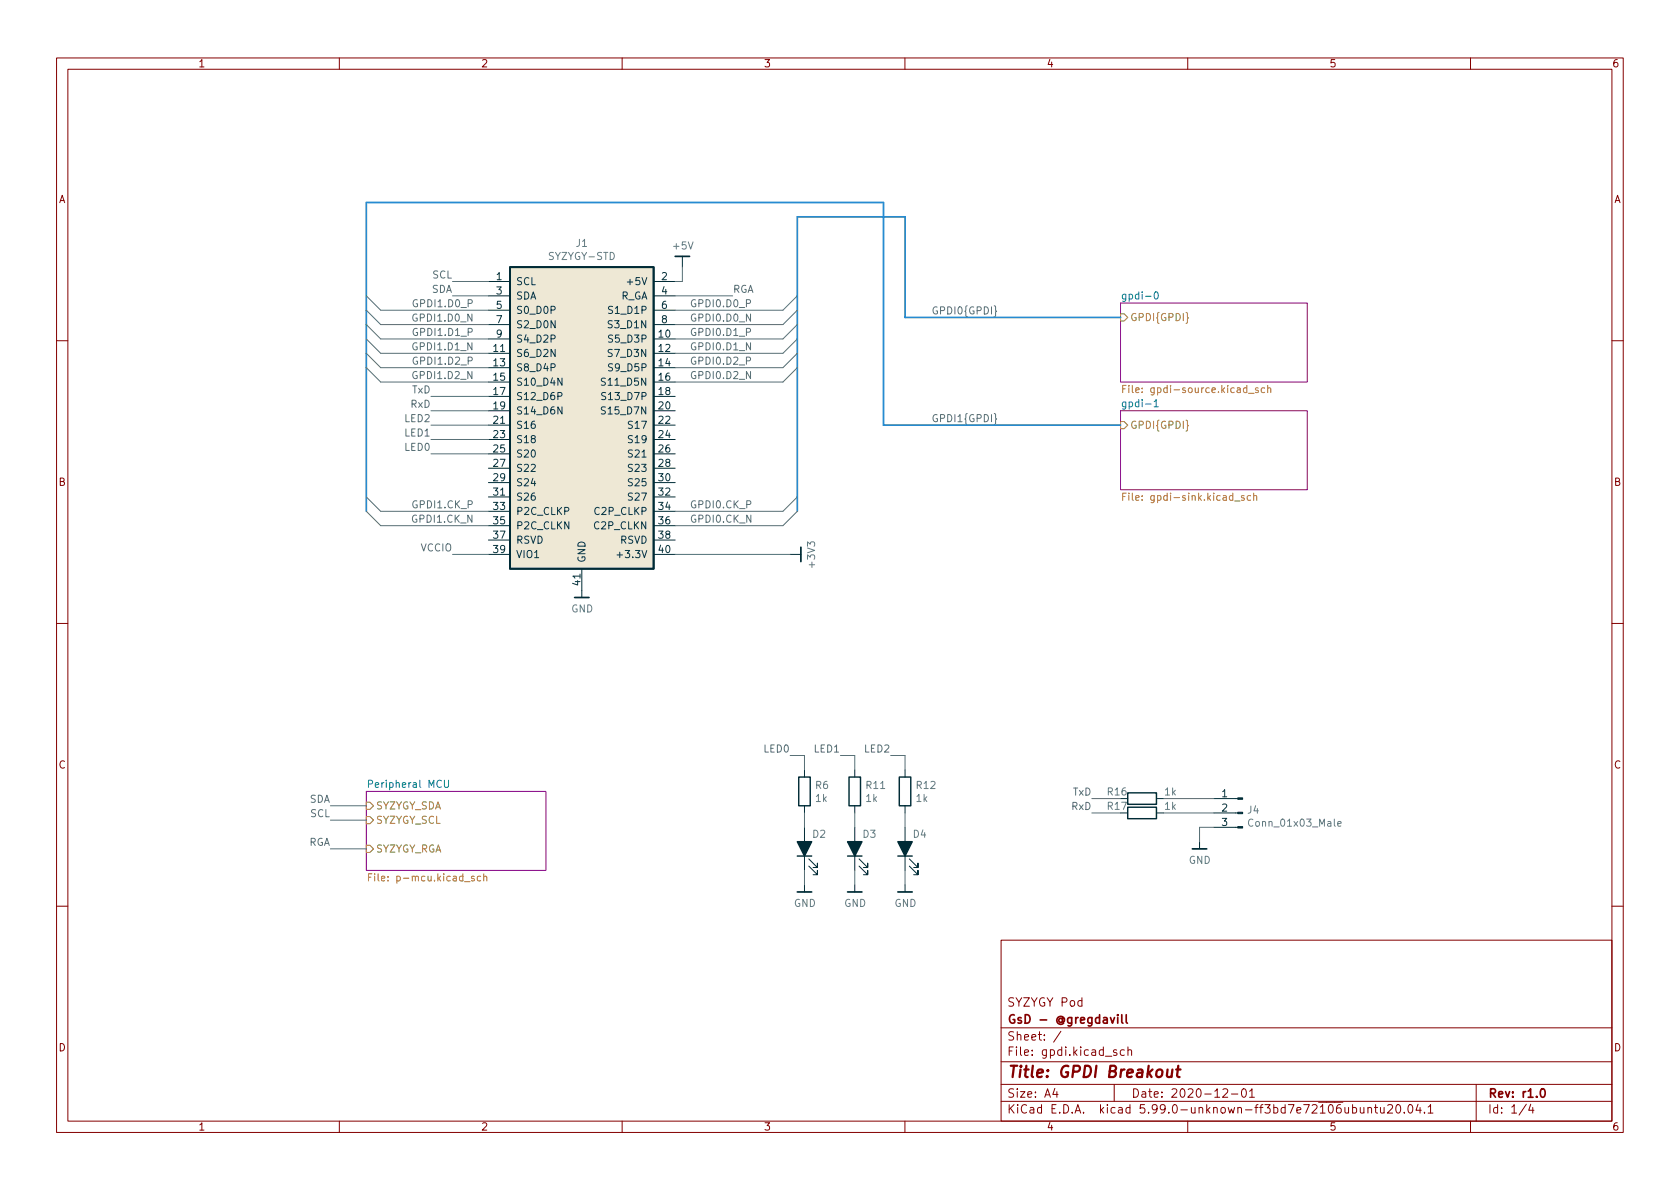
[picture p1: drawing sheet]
<svg xmlns="http://www.w3.org/2000/svg" width="297mm" height="210mm" viewBox="0 0 297 210" stroke-linecap="round" stroke-linejoin="round" font-family="sans-serif">
<g fill="none" stroke="#840000" stroke-width=".18">
<path d="M10 10.2h277v190.1h-277zM12 12.2h273v186.1h-273zM60 10.2v2M110 10.2v2M160 10.2v2M210 10.2v2M260 10.2v2M10 60.2h2M285 60.2h2M10 110.2h2M285 110.2h2M10 160.2h2"/>
<path d="M177 166.3h108v32h-108zM285 160.2h2M60 198.3v2M110 198.3v2M160 198.3v2M177 194.8h108M177 191.8h108M177 187.8h108M177 181.8h108M186.5 192.5l-.4 1h1M186.9 193v1M187.6 182.4l-1.3 1.9"/>
<path d="M197 191.8v3M197.4 185.7l-.3-.1-.2 .2v.3l.5 .1v.4h-.5M198.8 185.7l-.4-.1-.3 .3v.4l.1 .3h.6M199.4 185.8l.2-.2 .4 .1 .1 .9M199.4 185.1v1.5M210 198.3v2M216.2 192.7l.6-.2 .2 .2 .1 .3-1 1h1M217.7 193.5h1.2M219.7 192.6l.2-.1a.81 .81 0 0 1 .5 .7 .81 .81 0 0 1-.3 .8h-.1a.81 .81 0 0 1-.6-.6 .81 .81 0 0 1 .3-.8zM220.9 193l.5-.5v1.5M220.9 194h.9M241.9 196l.2-.2 .3 .1 .1 .9"/>
<path d="M241.9 195.8v1M243 195.8h.6M243.2 195.3v1.3l.4 .2M244.1 195.8v1h.4l.2-.1M244.7 195.8v1M245.4 195.5l.5-.2 .2 .2 .1 .3-.9 1h.9M247 195.4l.1-.1a.81 .81 0 0 1 .6 .7 .81 .81 0 0 1-.3 .8h-.1a.81 .81 0 0 1-.6-.6 .81 .81 0 0 1 .3-.8zM248.3 196.7v.1M249.1 195.4l.2-.1a.81 .81 0 0 1 .6 .7 .81 .81 0 0 1-.3 .8h-.2a.81 .81 0 0 1-.5-.6 .81 .81 0 0 1 .2-.8zM250.7 195.3l-.3 1h.9M251.1 195.8v1M251.9 196.7v.1"/>
<path d="M252.5 195.8l.4-.5v1.5M252.5 196.8h.9M260 198.3v2M261 191.8v6.5M269.9 195.3l-1.3 1.9M270.6 195.3l-.3 1h.9M271 195.8v1"/>
</g>
<path d="M196.3 179.9l.4 1 .4-1M197.6 179.4v.2M197.6 179.9v1M198.3 179.4v1.3l.3 .2M199.1 179.4v1.3l.2 .2M272.6 192.6l.1-.1a.81 .81 0 0 1 .6 .7 .81 .81 0 0 1-.3 .8h-.2a.82 .82 0 0 1-.5-.6 .82 .82 0 0 1 .3-.8z" fill="none" stroke="#840000" stroke-width=".3"/>
<path d="M206.4 189.1v1.3a.57 .57 0 0 0 .8-.1M207.3 189.1l-.2 1.4M208 189.1h.7M208.3 188.5l-.2 1.7 .1 .2 .4 .1" fill="none" stroke="#840000" stroke-width=".4"/>
<g fill="#fff" stroke="#fff" stroke-width=".18">
<path d="M198.1 53.6h33v14h-33z"/>
<path d="M198.1 72.6h33v14h-33z"/>
<path d="M64.8 139.9h31.7v14h-31.7z"/>
</g>
<path d="M198.1 53.6h33v14h-33zM198.1 72.6h33v14h-33zM64.8 139.9h31.7v14h-31.7z" fill="none" stroke="#840084" stroke-width=".18"/>
<path d="M204.2 51.7l.2-.1a.68 .68 0 0 1 .4 .6 .68 .68 0 0 1-.4 .7l-.2-.1-.1-.4zM204.1 71l.3-.3v1.2M204.1 71.9h.7M65.2 138.6h.6l.1-.2-.1-.3-.6-.1v1.2M78.6 138v1l.2 .2h.4l.1-.2v-1" fill="none" stroke="#008484" stroke-width=".18"/>
<g fill="none" stroke="#b58900" stroke-width=".18">
<path d="M198.5 68.8h.4M199.1 68.2h-.6v1.2M222.5 68.6h-.4l-.1 .2v.1l.5 .2v.3h-.5M223.6 68.6h-.4l-.2 .2 .1 .6h.5M224.1 68.7l.2-.1h.3l.1 .8M224.1 68.2v1.2M198.5 87.8h.4M199.1 87.2h-.6v1.3M220 87.7l-.3-.1-.2 .2v.2l.5 .1v.3h-.5M221.1 87.7l-.3-.1-.3 .3 .1 .5h.5M221.7 87.7l.1-.1 .3 .1 .1 .8M221.7 87.2v1.3"/>
<path d="M65.2 155.1h.4M65.8 154.5h-.6v1.3M85 155l-.4-.1-.2 .3 .1 .5h.5M85.5 155.1l.2-.2 .3 .1 .1 .8M85.5 154.5v1.3"/>
</g>
<path d="M198.1 55.5h.7l.6 .6-.6 .7h-.7zM198.1 74.5h.7l.6 .7-.6 .6h-.7zM64.8 144.4h.6l.6 .6-.6 .7h-.6zM64.8 141.9h.6l.6 .6-.6 .6h-.6zM64.8 149.5h.6l.6 .6-.6 .6h-.6z" fill="none" stroke="#859900" stroke-width=".18"/>
<path d="M141.2 137.4h2.1v5.1h-2.1zM150.1 137.4h2v5.1h-2zM159 137.4h2v5.1h-2zM141 151.4h2.5M149.9 151.4h2.5M158.7 151.4h2.6M199.4 140.2h5.1v2h-5.1zM199.4 142.7h5.1v2.1h-5.1z" fill="none" stroke="#002b36" stroke-width=".25"/>
<g fill="none" stroke="#002b36" stroke-width=".18">
<path d="M86.4 49.8h3.8M86.4 59.9h3.8M86.4 52.3h3.8M86.4 54.9h3.8M86.4 57.4h3.8M115.6 49.8h3.8M115.6 59.9h3.8M115.6 52.3h3.8M115.6 54.9h3.8M115.6 57.4h3.8M120.6 45.3v1.9M86.4 62.5h3.8"/>
<path d="M86.4 65h3.8M86.4 67.6h3.8M86.4 70.1h3.8M86.4 72.6h3.8M86.4 75.2h3.8M86.4 77.7h3.8M115.6 62.5h3.8M115.6 65h3.8M115.6 67.6h3.8M115.6 70.1h3.8M115.6 72.6h3.8M115.6 75.2h3.8"/>
<path d="M115.6 77.7h3.8M86.4 98h3.8M86.4 80.3h3.8M86.4 82.8h3.8M86.4 85.3h3.8M86.4 87.9h3.8M86.4 90.4h3.8M86.4 93h3.8M86.4 95.5h3.8M115.6 98h3.8M115.6 80.3h3.8M115.6 82.8h3.8"/>
<path d="M115.6 85.3h3.8M115.6 87.9h3.8M115.6 90.4h3.8M115.6 93h3.8M115.6 95.5h3.8M139.7 98h1.9M102.9 100.6v5.1M142.2 136.1v1.3M151.1 136.1v1.3M160 136.1v1.3M142.2 142.5v1.3M142.2 146.3v7.6"/>
<path d="M142.2 156.5v1.2M143 153.2l1.5 1.5v-.8v.8h-.7M143 151.9l1.5 1.5v-.8v.8h-.7M151.1 142.5v1.3M151.1 146.3v7.6M151.1 156.5v1.2M151.9 153.2l1.5 1.5v-.8v.8h-.7M151.9 151.9l1.5 1.5v-.8v.8h-.7M160 142.5v1.3M160 146.3v7.6M160 156.5v1.2M160.8 153.2l1.5 1.5v-.8v.8h-.8"/>
<path d="M160.8 151.9l1.5 1.5v-.8v.8h-.8M204.5 141.2h1.2M204.5 143.8h1.2M212.1 148.8v1.3M214.6 141.2h4.2M214.6 143.8h4.2M214.6 146.3h4.2"/>
</g>
<g fill="#002b36" stroke="#002b36" stroke-width=".25">
<path d="M141 148.8h2.5l-1.3 2.6z"/>
<path d="M149.9 148.8h2.5l-1.3 2.6z"/>
<path d="M158.7 148.8h2.6l-1.3 2.6z"/>
</g>
<path d="M119.4 45.3h2.5M141.6 96.8v2.5M101.6 105.7h2.5M141 157.7h2.5M149.9 157.7h2.5M158.7 157.7h2.6M210.8 150.1h2.6" fill="none" stroke="#002b36" stroke-width=".3"/>
<path d="M90.2 47.2h25.4v53.4h-25.4z" fill="#eee8d5" stroke="#eee8d5" stroke-width=".18"/>
<path d="M90.2 47.2h25.4v53.4h-25.4z" fill="none" stroke="#002b36" stroke-width=".33"/>
<path d="M98.6 70.1l.6-.1 .2-.2-.1-.3-.7-.1v1.3M99.4 66.9v1.2l-.8-1.2v1.2M99.4 71.9v1.3l-.8-1.3v1.3M107 66.9h-.4l-.2 .1v.3l.5 .3 .1 .3-.2 .2h-.5M107 72l-.4-.1-.2 .2v.3l.5 .3 .1 .3-.2 .2h-.5M107.1 69.5l-.5-.1-.2 .1v.4l.6 .2 .1 .3-.2 .3-.5-.1M109.1 98.1h1" fill="none" stroke="#073642" stroke-width=".18"/>
<g fill="#002b36" stroke="#002b36" stroke-width=".18">
<path d="M218.8 146.2h.9v.2h-.9z"/>
<path d="M218.8 143.6h.9v.3h-.9z"/>
<path d="M218.8 141.1h.9v.2h-.9z"/>
</g>
<path d="M236.5 145.7l.6-.1v-.3h-.4l-.2 .1 .1 .6h.5" fill="none" stroke="#657b83" stroke-width=".18"/>
<g fill="none" stroke="#586e75" stroke-width=".18">
<path d="M64.8 52.3l2.5 2.6h19.1M64.8 54.9l2.5 2.5h19.1M64.8 57.4l2.5 2.5h19.1M64.8 59.9l2.5 2.6h19.1M73.8 58.1a.59 .59 0 0 0-.8 .6 .59 .59 0 0 0 .8 .6v-.5h-.2M73.8 53a.59 .59 0 0 0-.8 .6 .59 .59 0 0 0 .8 .6v-.5h-.2M80 52.3h6.4M80 49.8h6.4M119.4 52.3h10.1M120.6 47.2v2.6h-1.2M132 58.7h.6l.1-.2-.1-.3-.6-.1v1.2M132 53.7l.6-.1 .1-.2-.1-.3-.6-.1v1.3"/>
<path d="M141 52.3l-2.6 2.6h-19M141 54.9l-2.6 2.5h-19M141 57.4l-2.6 2.5h-19M141 59.9l-2.6 2.6h-19M165.7 54.3a.59 .59 0 0 0-.7 .6 .59 .59 0 0 0 .7 .6v-.5h-.2M64.8 65l2.5 2.6h19.1M64.8 62.5l2.5 2.5h19.1M73.8 63.2a.59 .59 0 0 0-.8 .6 .59 .59 0 0 0 .8 .6v-.5h-.2M76.2 72.6h10.2M76.2 70.1h10.2M76.2 77.7h10.2M76.2 75.2h10.2"/>
<path d="M132 63.8h.6l.1-.2-.1-.3-.6-.2v1.3M141 65l-2.6 2.6h-19M141 62.5l-2.6 2.5h-19M165.7 73.4a.59 .59 0 0 0-.7 .5 .59 .59 0 0 0 .7 .6v-.5h-.2M64.8 87.9l2.5 2.5h19.1M64.8 90.4l2.5 2.6h19.1M76.2 80.3h10.2M80 98h6.4M119.4 98h20.3M141 87.9l-2.6 2.5h-19M141 90.4l-2.6 2.6h-19M139.7 133.6h2.5v2.5"/>
<path d="M148.6 133.6h2.5v2.5M157.5 133.6h2.5v2.5M58.4 142.5h6.4M58.4 145h6.4M58.4 150.1h6.4M142.2 143.8v2.5M142.2 153.9v2.6M151.1 143.8v2.5M151.1 153.9v2.6M160 143.8v2.5M160 153.9v2.6M193 141.2h5.1"/>
<path d="M193 143.8h5.1M205.7 141.2h8.9M205.7 143.8h8.9M214.6 146.3h-2.5v2.5"/>
</g>
<path d="M198.1 56.1h-38.1v-17.8h-19v52.1M198.1 75.2h-41.9v-39.4h-91.4v54.6" fill="none" stroke="#268bd2" stroke-width=".3"/>
<text font-size="2.8" fill="#840000" x="178" y="190.6">Title: GPDI Breakout</text>
<g font-size="2.1" fill="#840000">
<text x="178" y="178">SYZYGY Pod</text>
<text x="178" y="184">Sheet: /</text>
<text x="178" y="181">GsD - @gregdavill</text>
<text x="178" y="186.7">File: gpdi.kicad_sch</text>
<text x="178" y="196.9">KiCad E.D.A. kicad 5.99.0-unknown-ff3bd7e72~106~ubuntu20.04.1</text>
<text x="178" y="194.1">Size: A4</text>
<text x="200" y="194.1">Date: 2020-12-01</text>
<text x="263" y="194.1">Rev: r1.0</text>
<text x="263" y="196.9">Id: 1/4</text>
</g>
<g font-size="1.8" fill="#840000">
<text x="35" y="11.9">1</text>
<text x="85" y="11.9">2</text>
<text x="135" y="11.9">3</text>
<text x="185" y="11.9">4</text>
<text x="235" y="11.9">5</text>
<text x="285" y="11.9">6</text>
<text x="10.3" y="35.9">A</text>
<text x="285.3" y="35.9">A</text>
<text x="10.3" y="85.9">B</text>
<text x="285.3" y="85.9">B</text>
<text x="10.3" y="135.9">C</text>
<text x="285.3" y="135.9">C</text>
<text x="10.3" y="185.9">D</text>
<text x="285.3" y="185.9">D</text>
<text x="35" y="199.9">1</text>
<text x="85" y="199.9">2</text>
<text x="135" y="199.9">3</text>
<text x="185" y="199.9">4</text>
<text x="235" y="199.9">5</text>
<text x="285" y="199.9">6</text>
</g>
<g font-size="1.8" fill="#657b83">
<text x="97.2" y="46">SYZYGY-STD</text>
<text x="101.9" y="43.6">J1</text>
<text x="119.1" y="44.1">+5V</text>
<text x="144.1" y="100.2" transform="rotate(-90 144.1 100.2)">+3V3</text>
<text x="101" y="108.3">GND</text>
<text x="144.2" y="139.5">R6</text>
<text x="144.2" y="141.8">1k</text>
<text x="153.1" y="141.8">1k</text>
<text x="153.2" y="139.5">R11</text>
<text x="162" y="141.8">1k</text>
<text x="162.1" y="139.5">R12</text>
<text x="195.9" y="140.7">R16</text>
<text x="195.9" y="143.2">R17</text>
<text x="206" y="140.7">1k</text>
<text x="206" y="143.2">1k</text>
<text x="220.6" y="143.9">J4</text>
<text x="143.7" y="148.1">D2</text>
<text x="152.6" y="148.1">D3</text>
<text x="161.5" y="148.1">D4</text>
<text x="221.3" y="146.2">Conn_01x03_Male</text>
<text x="210.2" y="152.7">GND</text>
<text x="140.4" y="160.4">GND</text>
<text x="149.2" y="160.4">GND</text>
<text x="158.1" y="160.4">GND</text>
</g>
<g font-size="1.8" fill="#586e75">
<text x="76.3" y="51.8">SDA</text>
<text x="76.5" y="49.2">SCL</text>
<text x="129.5" y="51.8">RGA</text>
<text x="73.5" y="56.9">GPDI1.D0_N</text>
<text x="73.6" y="59.4">GPDI1.D1_P</text>
<text x="73.6" y="54.3">GPDI1.D0_P</text>
<text x="121.9" y="59.4">GPDI0.D1_P</text>
<text x="121.9" y="54.3">GPDI0.D0_P</text>
<text x="121.9" y="56.9">GPDI0.D0_N</text>
<text x="165.5" y="55.6">GPDI0{GPDI}</text>
<text x="73.5" y="61.9">GPDI1.D1_N</text>
<text x="73.6" y="64.5">GPDI1.D2_P</text>
<text x="121.9" y="64.5">GPDI0.D2_P</text>
<text x="121.9" y="61.9">GPDI0.D1_N</text>
<text x="72.9" y="69.6">TxD</text>
<text x="73.5" y="67">GPDI1.D2_N</text>
<text x="121.9" y="67">GPDI0.D2_N</text>
<text x="71.7" y="77.2">LED1</text>
<text x="71.7" y="74.6">LED2</text>
<text x="72.7" y="72.1">RxD</text>
<text x="165.5" y="74.6">GPDI1{GPDI}</text>
<text x="71.7" y="79.7">LED0</text>
<text x="73.3" y="89.9">GPDI1.CK_P</text>
<text x="121.9" y="89.9">GPDI0.CK_P</text>
<text x="73.2" y="92.4">GPDI1.CK_N</text>
<text x="121.9" y="92.4">GPDI0.CK_N</text>
<text x="74.4" y="97.5">VCCIO</text>
<text x="135.2" y="133.1">LED0</text>
<text x="144.1" y="133.1">LED1</text>
<text x="153" y="133.1">LED2</text>
<text x="54.7" y="141.9">SDA</text>
<text x="189.5" y="143.2">RxD</text>
<text x="189.7" y="140.7">TxD</text>
<text x="54.5" y="149.6">RGA</text>
<text x="54.9" y="144.5">SCL</text>
</g>
<g font-size="1.8" fill="#073642">
<text x="87.8" y="49.5">1</text>
<text x="87.8" y="52.1">3</text>
<text x="91.2" y="50.4">SCL</text>
<text x="91.2" y="53">SDA</text>
<text x="109.6" y="53">R_GA</text>
<text x="111.4" y="50.4">+5V</text>
<text x="117" y="49.5">2</text>
<text x="117" y="52.1">4</text>
<text x="87.8" y="54.6">5</text>
<text x="87.8" y="57.1">7</text>
<text x="87.8" y="59.7">9</text>
<text x="91.2" y="55.5">S0_D0P</text>
<text x="91.2" y="58">S2_D0N</text>
<text x="107.9" y="58">S3_D1N</text>
<text x="108" y="55.5">S1_D1P</text>
<text x="116.5" y="59.7">10</text>
<text x="117" y="54.6">6</text>
<text x="117" y="57.1">8</text>
<text x="87.3" y="62.2">11</text>
<text x="87.3" y="64.8">13</text>
<text x="91.2" y="63.1">S6_D2N</text>
<text x="91.2" y="65.7">S8_D4P</text>
<text x="91.2" y="60.6">S4_D2P</text>
<text x="107.9" y="63.1">S7_D3N</text>
<text x="108" y="60.6">S5_D3P</text>
<text x="108" y="65.7">S9_D5P</text>
<text x="116.5" y="62.2">12</text>
<text x="116.5" y="64.8">14</text>
<text x="87.3" y="67.3">15</text>
<text x="87.3" y="69.8">17</text>
<text x="91.2" y="68.2">S10_D4N</text>
<text x="91.2" y="70.7">S12_D6P</text>
<text x="106.9" y="68.2">S11_D5N</text>
<text x="107" y="70.7">S13_D7P</text>
<text x="116.5" y="67.3">16</text>
<text x="116.5" y="69.8">18</text>
<text x="87.3" y="72.4">19</text>
<text x="87.3" y="74.9">21</text>
<text x="87.3" y="77.5">23</text>
<text x="91.2" y="73.3">S14_D6N</text>
<text x="91.2" y="75.8">S16</text>
<text x="106.9" y="73.3">S15_D7N</text>
<text x="111.4" y="75.8">S17</text>
<text x="116.5" y="72.4">20</text>
<text x="116.5" y="74.9">22</text>
<text x="116.5" y="77.5">24</text>
<text x="87.3" y="80">25</text>
<text x="87.3" y="82.5">27</text>
<text x="91.2" y="78.4">S18</text>
<text x="91.2" y="80.9">S20</text>
<text x="91.2" y="83.4">S22</text>
<text x="111.4" y="78.4">S19</text>
<text x="111.4" y="80.9">S21</text>
<text x="111.4" y="83.4">S23</text>
<text x="116.5" y="80">26</text>
<text x="116.5" y="82.5">28</text>
<text x="87.3" y="85.1">29</text>
<text x="87.3" y="87.6">31</text>
<text x="91.2" y="86">S24</text>
<text x="91.2" y="88.5">S26</text>
<text x="111.4" y="86">S25</text>
<text x="111.4" y="88.5">S27</text>
<text x="116.5" y="85.1">30</text>
<text x="116.5" y="87.6">32</text>
<text x="87.3" y="90.2">33</text>
<text x="87.3" y="92.7">35</text>
<text x="87.3" y="95.2">37</text>
<text x="91.2" y="91.1">P2C_CLKP</text>
<text x="91.2" y="93.6">P2C_CLKN</text>
<text x="105.2" y="93.6">C2P_CLKN</text>
<text x="105.3" y="91.1">C2P_CLKP</text>
<text x="116.5" y="90.2">34</text>
<text x="116.5" y="92.7">36</text>
<text x="116.5" y="95.2">38</text>
<text x="87.3" y="97.8">39</text>
<text x="91.2" y="96.1">RSVD</text>
<text x="91.2" y="98.7">VIO1</text>
<text x="103.5" y="99.6" transform="rotate(-90 103.5 99.6)">GND</text>
<text x="109.6" y="96.1">RSVD</text>
<text x="109.9" y="98.7">+3.3V</text>
<text x="116.5" y="97.8">40</text>
<text x="102.6" y="103.5" transform="rotate(-90 102.6 103.5)">41</text>
<text x="216" y="141">1</text>
<text x="216" y="143.5">2</text>
<text x="216" y="146">3</text>
</g>
<g font-size="1.8" fill="#008484">
<text x="199" y="52.9">gpdi-0</text>
<text x="199" y="72">gpdi-1</text>
<text x="65.6" y="139.3">Peripheral MCU</text>
</g>
<g font-size="1.8" fill="#859900">
<text x="199.8" y="56.8">GPDI{GPDI}</text>
<text x="199.8" y="75.8">GPDI{GPDI}</text>
<text x="66.4" y="143.1">SYZYGY_SDA</text>
<text x="66.4" y="145.7">SYZYGY_SCL</text>
<text x="66.4" y="150.7">SYZYGY_RGA</text>
</g>
<g font-size="1.8" fill="#b58900">
<text x="199.9" y="69.5">File: gpdi-source.kicad_sch</text>
<text x="199.8" y="88.5">File: gpdi-sink.kicad_sch</text>
<text x="66.4" y="155.8">File: p-mcu.kicad_sch</text>
</g>
</svg>
